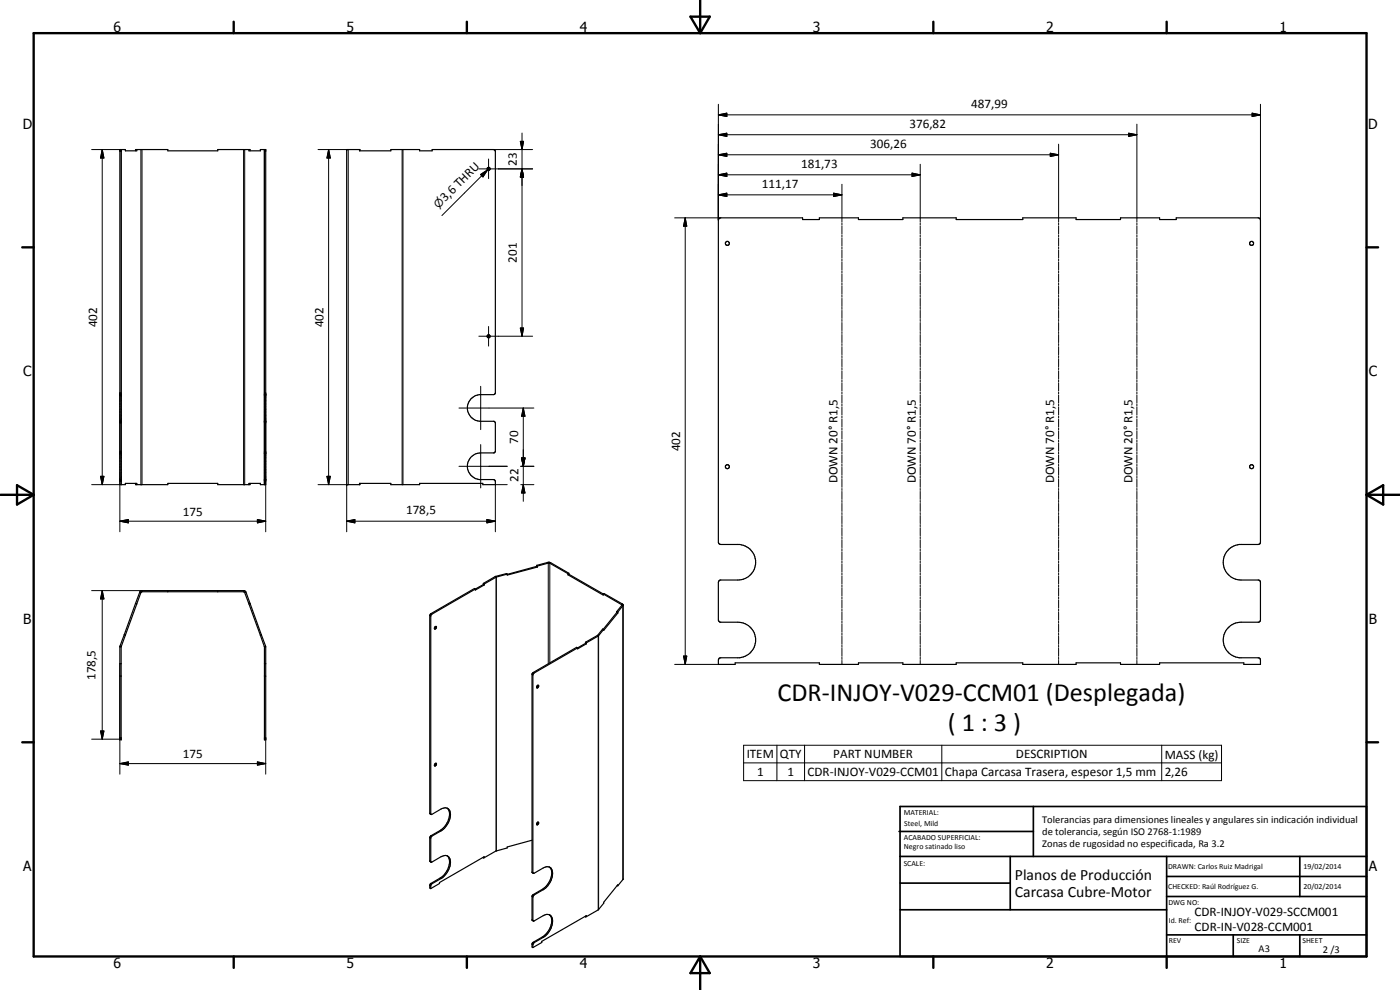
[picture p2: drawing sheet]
<svg xmlns="http://www.w3.org/2000/svg" width="420mm" height="297mm" viewBox="0 0 420 297" stroke-linecap="round" stroke-linejoin="round" font-family="sans-serif">
<g fill="none" stroke="#000" stroke-width=".35">
<path d="M36.4 44.9v100.5M40.7 45.3v-.4h9.7v.4h15v-.4h9.6v.4M41.1 44.9v.4h-3.5v-.4h-1.6v100.5h1.6v-.4h3.5v.4M74.7 44.9v.4h3.4v-.4h1.6v100.5h-1.6v-.4h-3.4v.4M79.4 44.9v100.5M107.9 44.9v.4h9.4v-.4h8.6v.4h3.8v-.4h18.5l.4 .4 .1 72.6-.5 .5h-4.4a4 4 0 0 0-3.5 4.2 4 4 0 0 0 4 3.8h4l.4 .5-.1 8.7-.3 .3h-4a4 4 0 0 0-4 3.8 4 4 0 0 0 3.5 4.2h4.4l.5 .5v1h-3.8v-.4h-19v.4h-8.6v-.4h-9.4v.4M108 45.3v-.4h-4v100.5h4v-.4M215.8 65.6l.5-.2h24.6v.5h5v-.5h11.7v.5h13.4v-.5h16v.5h19.9v-.5h16v.5h13.4v-.5h11.7v.5h5v-.5h24.9l.4 .6v96.7l-.2 .5-.5 .2h-5.7a5.3 5.3 0 0 0-4.8 5.6 5.3 5.3 0 0 0 5.3 5h5.4l.5 .7-.1 11.7-.4 .3h-5.4a5.3 5.3 0 0 0-5.3 5.1 5.3 5.3 0 0 0 4.8 5.6h6l.4 .6v1.3h-5v-.4h-25.3v.4h-11.7v-.4h-13.4v.4h-16v-.4h-19.9v.4h-16v-.4h-13.4v.4h-11.7v-.4h-25.3v.4h-5v-1.4l.5-.5h5.9a5.3 5.3 0 0 0 4.8-5.7 5.3 5.3 0 0 0-5.4-5h-5.3l-.5-.6v-11.6l.5-.5h5.3a5.3 5.3 0 0 0 5.4-5 5.3 5.3 0 0 0-4.8-5.6h-5.7l-.5-.2-.2-.5v-96.7zM36 118.4h.4M79.4 118.4h.3M36 135.9h.4M36 126.4h.4"/>
<path d="M79.4 135.9h.3M79.4 126.4h.3M36 143.9h.4M40.7 145v.4h9.7v-.4h15v.4h9.6v-.4M79.4 143.9h.3M50.4 177.2v.3M65.4 177.2v.3M142.7 176.7l-13.2 7.6-.2 .4v59.6M142.7 176.7l-.3-.1-13 7.5-.4 .6v59.3l.5 .4 3.2-1.8 1-.2 .5 .1M145.1 175.4l-2.4 1.3M145.1 175v.4M145.1 175l.2 .2"/>
<path d="M145.1 175.4l.2 .1M145.3 175.2v.3M145.3 175.5l-2.6 1.5v-.3M152.2 172.3l-.2-.2a14.4 14.4 0 0 0-6.9 2.9M152.2 172.3l-3.2 .8-3.7 2.1M161.1 169.6l3.8-.9 5.8 3.3M161.1 169.9l-8.9 2.4M161.1 169.6v.3M161.1 169.9l.2 .2M161.1 169.6l.2 .2M161.3 169.8l3.5-.9 5.7 3.2M161.3 170.1l-9.1 2.5v-.3"/>
<path d="M161.3 169.8v.3M170.5 172.5l10.5 6.1v-.4M170.5 172.1v.4M170.7 172.3l10.3 5.9M170.7 172v.3M170.7 172.3l-.2 .2M170.7 172l-.2 .1M181 178.2l.3-.1 5.7 3.4v82.3l-1.6 2M181 178.2l5.6 3.2-1.5 2.1M36 199.1h.4M37.3 190.5l.3 .1M40.7 181.1l1.3-3.6 .4-.3h30.9l.5 .5 4.6 12.8"/>
<path d="M40.7 181.1l-3.4 9.4M40.7 181.1l.4 .1M74.7 181.2l-1.3-3.4-.3-.3h-30.5l-.3 .2-5.9 16.4v27.7h-.4v-27.7l1.3-3.6M74.7 181.2l3.4 9.4M75 181.1l-.3 .1M78.4 190.5l1.3 3.6v27.7h-.3v-27.7l-1.3-3.5M78.4 190.5l-.3 .1M79.4 199.1h.3M130.7 188l-.3 .6M130.7 188a.38 .38 0 0 1 .2 .5 .38 .38 0 0 1-.5 .1M173.3 194.4l-.3-.2-12.9 7.6-.4 .4v59.5l.4 .3M173.3 194.4l-13.1 7.6-.3 .5 .1 59.4 .3 .1 3.1-1.7 .6-.2h.9"/>
<path d="M175.7 193l.3 .2M175.7 193l-2.4 1.4M175.7 192.7l.3 .2M175.7 192.7v.3M176 192.9v.3M176 193.2l-2.7 1.5v-.3M181.2 188.8l-1.6 2-3.6 2.1M181.2 188.8l-.3-.1-1.5 1.9-3.7 2.1M185.1 183.8l.3 .1M185.1 183.8l-4.1 5M185.1 183.5l.3 .1M185.1 183.5v.3"/>
<path d="M185.4 183.9l-4.2 5.2v-.3M185.4 183.6v.3M187 181.6l-1.6 2M36 202.9h.4M79.4 202.9h.3M161.2 205.8l.2-.2a.38 .38 0 0 1 .2 .5 .38 .38 0 0 1-.5 .2zM161.4 205.6l-.4 .6M130.5 229.8h.1M130.7 229l-.3 .7M130.7 229l-.3 .5 .1 .3M130.7 229a.42 .42 0 0 1 .3 .5 .42 .42 0 0 1-.5 .3M134.2 242.5a3.2 3.2 0 0 1 .3 4.5l-1.5 1.8-3.7 2.4v7.4l.3 .1 3.4-1.9 1-.1 .4 .3"/>
<path d="M134.2 242.5a4.1 4.1 0 0 1-.5 5.1l-1.6 1.6-3 1.9-.1 7.2 .4 .4M134.4 257a5 5 0 0 1-1.6 6l-3.6 2.1-.2 1.3 .3 .2M134.5 257a3.4 3.4 0 0 1 0 4.3l-1.5 1.8-3.5 2.2-.2 1.3M145.1 257.2l.2 .1M145.3 257.3v-.3l-13.4 7.8v.3l-2.6 1.5M159.7 252.1l-7.5 2v.3l-3.3 .9-3.6 2M161.4 246.7l-.4 .6M161.4 246.7l.3 .4-.4 .4-.3-.2M164.9 274.4a3.7 3.7 0 0 1-.3 4.8l-1.5 1.7-3.3 2-.1 1.2 .2 .2M164.9 260.1a3.6 3.6 0 0 1 0 4.4l-1.5 1.8-3.7 2.4v7.4l.4 .3M164.9 274.5a2.7 2.7 0 0 1 .6 3.6 6 6 0 0 1-2.5 3.2l-2.7 1.5-.4 .7v.8M164.9 260.1a3.3 3.3 0 0 1 .2 4.6l-1.4 1.8-3.7 2.4v7.4"/>
<path d="M164.9 274.5l-.9-.1-.6 .2-3.4 1.7M175.7 274.9l.3 .1M176 275v-.3l-13.4 7.7v.4l-2.7 1.5M185.2 265.7l.2 .1M185.4 265.8v-.3l-5.9 7.5-3.5 2"/>
<circle cx="146.6" cy="50.6" r=".46"/>
<circle cx="218.3" cy="73" r=".61"/>
<circle cx="375.6" cy="73" r=".61"/>
<circle cx="146.6" cy="100.9" r=".45"/>
<circle cx="218.3" cy="140" r=".6"/>
<circle cx="375.6" cy="140" r=".61"/>
</g>
<g fill="none" stroke="#000" stroke-width=".3">
<path d="M156.7 39.9v61M215.6 34.5l2.5-.5v1zM215.6 31.3v34.7M215.6 34.5h162.7M338.7 40l2.5 .4-2.5 .5zM341.2 37.3v29.2M375.8 34l2.5 .5-2.5 .5zM378.3 31.3v34.7M27.5 44.9h8.5M30.7 44.9l.5 2.5h-1zM30.7 44.9v100.5M36 45.4h.4"/>
<path d="M36.4 44.9v100.5M42.3 44.9v100.5M42.6 44.9v100.5M73.1 44.9v100.5M73.4 44.9v100.5M79.3 44.9v100.5M79.4 45.4h.3M95.5 44.9h9v100.5h-9M98.6 44.9l.5 2.5h-1zM98.6 44.9v100.5M120.7 44.9v100.5M120.9 44.9v100.5"/>
<path d="M143.7 50.7h16.1M144.2 52.4l2.1-1.4-1.4 2.1zM146.3 51l-13.7 13.7M146.6 47.7v5.9M148.2 44.9h11.6M156.2 42.4h.9l-.4 2.5zM156.7 50.7l.4 2.4h-.9zM215.6 58.5l2.5-.5v1zM215.6 52.5l2.5-.6v1.1zM215.6 46.4l2.5-.4v.9zM215.6 40.4l2.5-.4v.9zM215.6 58.5h37.1"/>
<path d="M215.6 52.5h60.6M215.6 46.4h102.1M215.6 40.4h125.6M250.2 58l2.5 .5-2.5 .5zM252.7 55.3v11.2M273.7 51.9l2.5 .6-2.5 .5zM276.2 49.3v17.2M315.2 46l2.5 .4-2.5 .5zM317.7 43.3v23.2M202.5 65.4h13.8M205.6 65.4l.5 2.5h-1zM205.6 65.4v133.9"/>
<path d="M252.7 66.8v.7M252.7 67.8v2.4M252.7 70.5v.6M252.7 71.4v2.4M252.7 74.1v.6M252.7 75v2.4M252.7 77.7v.7M252.7 78.7v2.4M276.2 66.8v.7M276.2 67.8v2.4M276.2 70.5v.6M276.2 71.4v2.4"/>
<path d="M276.2 74.1v.6M276.2 75v2.4M276.2 77.7v.7M276.2 78.7v2.4M317.7 66.8v.7M317.7 67.8v2.4M317.7 70.5v.6M317.7 71.4v2.4M317.7 74.1v.6M317.7 75v2.4M317.7 77.7v.7M317.7 78.7v2.4"/>
<path d="M341.2 66.8v.7M341.2 67.8v2.4M341.2 70.5v.6M341.2 71.4v2.4M341.2 74.1v.6M341.2 75v2.4M341.2 77.7v.7M341.2 78.7v2.4M146.6 98v5.8M156.2 98.4h.9l-.4 2.5zM252.7 81.4v.6M252.7 82.3v2.4"/>
<path d="M252.7 85v.6M252.7 85.9v2.4M252.7 88.6v.6M252.7 89.5v2.4M252.7 92.2v.6M252.7 93.1v2.4M252.7 95.8v.6M252.7 96.8v2.4M252.7 99.5v.6M276.2 81.4v.6M276.2 82.3v2.4M276.2 85v.6"/>
<path d="M276.2 85.9v2.4M276.2 88.6v.6M276.2 89.5v2.4M276.2 92.2v.6M276.2 93.1v2.4M276.2 95.8v.6M276.2 96.8v2.4M276.2 99.5v.6M317.7 81.4v.6M317.7 82.3v2.4M317.7 85v.6M317.7 85.9v2.4"/>
<path d="M317.7 88.6v.6M317.7 89.5v2.4M317.7 92.2v.6M317.7 93.1v2.4M317.7 95.8v.6M317.7 96.8v2.4M317.7 99.5v.6M341.2 81.4v.6M341.2 82.3v2.4M341.2 85v.6M341.2 85.9v2.4M341.2 88.6v.6"/>
<path d="M341.2 89.5v2.4M341.2 92.2v.6M341.2 93.1v2.4M341.2 95.8v.6M341.2 96.8v2.4M341.2 99.5v.6M36.4 117.9h-.4v41.7M79.4 117.9h.3v41.7M143.7 100.9h16.1M144.3 115.9v13M252.7 100.4v2.4M252.7 103.1v.6"/>
<path d="M252.7 104v2.4M252.7 106.7v.6M252.7 107.6v2.4M252.7 110.3v.6M252.7 111.3v2.4M252.7 114v.6M252.7 114.9v2.4M252.7 117.6v.6M252.7 118.5v2.4M276.2 100.4v2.4M276.2 103.1v.6M276.2 104v2.4"/>
<path d="M276.2 106.7v.6M276.2 107.6v2.4M276.2 110.3v.6M276.2 111.3v2.4M276.2 114v.6M276.2 114.9v2.4M276.2 117.6v.6M276.2 118.5v2.4M317.7 100.4v2.4M317.7 103.1v.6M317.7 104v2.4M317.7 106.7v.6"/>
<path d="M317.7 107.6v2.4M317.7 110.3v.6M317.7 111.3v2.4M317.7 114v.6M317.7 114.9v2.4M317.7 117.6v.6M317.7 118.5v2.4M341.2 100.4v2.4M341.2 103.1v.6M341.2 104v2.4M341.2 106.7v.6M341.2 107.6v2.4"/>
<path d="M341.2 110.3v.6M341.2 111.3v2.4M341.2 114v.6M341.2 114.9v2.4M341.2 117.6v.6M341.2 118.5v2.4M36 135.4h.4M36 126.9h.4M79.4 135.4h.3M79.4 126.9h.3M137.7 122.4h22.5M137.7 139.9h14.5"/>
<path d="M144.3 133.4v13M156.3 139.9h3.9M156.5 137.4h1.1l-.6 2.5zM157 122.4l.6 2.5h-1.1zM157 122.4v28M252.7 121.2v.6M252.7 122.1v2.4M252.7 124.8v.6M252.7 125.7v2.4M252.7 128.4v.6M252.7 129.3v2.4M252.7 132.1v.6"/>
<path d="M252.7 133v2.4M252.7 135.7v.6M252.7 136.6v2.4M252.7 139.3v.6M276.2 121.2v.6M276.2 122.1v2.4M276.2 124.8v.6M276.2 125.7v2.4M276.2 128.4v.6M276.2 129.3v2.4M276.2 132.1v.6M276.2 133v2.4"/>
<path d="M276.2 135.7v.6M276.2 136.6v2.4M276.2 139.3v.6M317.7 121.2v.6M317.7 122.1v2.4M317.7 124.8v.6M317.7 125.7v2.4M317.7 128.4v.6M317.7 129.3v2.4M317.7 132.1v.6M317.7 133v2.4M317.7 135.7v.6"/>
<path d="M317.7 136.6v2.4M317.7 139.3v.6M341.2 121.2v.6M341.2 122.1v2.4M341.2 124.8v.6M341.2 125.7v2.4M341.2 128.4v.6M341.2 129.3v2.4M341.2 132.1v.6M341.2 133v2.4M341.2 135.7v.6M341.2 136.6v2.4"/>
<path d="M341.2 139.3v.6M27.5 145.4h8.5M30.2 142.9h1l-.5 2.5zM36 156.4l2.5-.5v1zM36 144.4h.4M36 156.4h43.7M77.2 155.9l2.5 .5-2.5 .5zM79.4 144.4h.3M98.1 142.9h1l-.5 2.5zM104 156.4l2.5-.5v1zM104 156.4h44.7M104 145.4v14.2"/>
<path d="M146.1 155.9l2.6 .5-2.6 .5zM152.2 145.4h-3.5v14.2M156.3 145.4h3.9M157 145.4l.6 2.5h-1.1zM252.7 140.2v2.4M252.7 142.9v.6M252.7 143.8v2.4M252.7 146.6v.6M252.7 147.4v2.5M252.7 150.2v.5M252.7 151v2.5M252.7 153.8v.6"/>
<path d="M252.7 154.7v2.4M252.7 157.4v.6M252.7 158.3v2.4M276.2 140.2v2.4M276.2 142.9v.6M276.2 143.8v2.4M276.2 146.6v.6M276.2 147.4v2.5M276.2 150.2v.5M276.2 151v2.5M276.2 153.8v.6M276.2 154.7v2.4"/>
<path d="M276.2 157.4v.6M276.2 158.3v2.4M317.7 140.2v2.4M317.7 142.9v.6M317.7 143.8v2.4M317.7 146.6v.6M317.7 147.4v2.5M317.7 150.2v.5M317.7 151v2.5M317.7 153.8v.6M317.7 154.7v2.4M317.7 157.4v.6"/>
<path d="M317.7 158.3v2.4M341.2 140.2v2.4M341.2 142.9v.6M341.2 143.8v2.4M341.2 146.6v.6M341.2 147.4v2.5M341.2 150.2v.5M341.2 151v2.5M341.2 153.8v.6M341.2 154.7v2.4M341.2 157.4v.6M341.2 158.3v2.4"/>
<path d="M27.5 177.2h15.1v.3M30.7 177.2l.5 2.5h-1zM30.7 177.2v44.6M41.9 177.7l.4 .1M73.1 177.2v.3M73.8 177.7l-.4 .1M148.6 173l.3 .2v82.1M148.8 172.9l.2 .2v82.2M164.4 168.7l.1 30.4M165.3 168.8l-.3 .2v29.9M252.7 161v.6M252.7 161.9v2.4"/>
<path d="M252.7 164.6v.7M252.7 165.6v2.4M252.7 168.3v.6M252.7 169.2v2.4M252.7 171.9v.6M252.7 172.8v2.4M252.7 175.5v.6M252.7 176.4v2.4M252.7 179.1v.6M276.2 161v.6M276.2 161.9v2.4M276.2 164.6v.7"/>
<path d="M276.2 165.6v2.4M276.2 168.3v.6M276.2 169.2v2.4M276.2 171.9v.6M276.2 172.8v2.4M276.2 175.5v.6M276.2 176.4v2.4M276.2 179.1v.6M317.7 161v.6M317.7 161.9v2.4M317.7 164.6v.7M317.7 165.6v2.4"/>
<path d="M317.7 168.3v.6M317.7 169.2v2.4M317.7 171.9v.6M317.7 172.8v2.4M317.7 175.5v.6M317.7 176.4v2.4M317.7 179.1v.6M341.2 161v.6M341.2 161.9v2.4M341.2 164.6v.7M341.2 165.6v2.4M341.2 168.3v.6"/>
<path d="M341.2 169.2v2.4M341.2 171.9v.6M341.2 172.8v2.4M341.2 175.5v.6M341.2 176.4v2.4M341.2 179.1v.6M36 194.1h.4M36 199.1v33.2M36 193.8l.4 .2M79.4 194.1h.3M79.7 193.8l-.4 .2M129 184.7l.3 .2"/>
<path d="M129.4 184.1l.2 .2M179.3 190.7l.2 .1v82.2M179.4 190.6l.3 .1v82.2M186.6 181.7h.3v82.2M186.8 181.2l-.3 .2v.3M202.5 199.3h13.1M205.1 196.8h1l-.5 2.5zM252.7 180v2.5M252.7 182.8v.6M252.7 183.7v2.4M252.7 186.4v.6M252.7 187.3v2.4"/>
<path d="M252.7 190v.6M252.7 190.9v2.4M252.7 193.6v.6M252.7 194.5v2.4M252.7 197.2v.7M252.7 198.2v1.1M276.2 180v2.5M276.2 182.8v.6M276.2 183.7v2.4M276.2 186.4v.6M276.2 187.3v2.4M276.2 190v.6"/>
<path d="M276.2 190.9v2.4M276.2 193.6v.6M276.2 194.5v2.4M276.2 197.2v.7M276.2 198.2v1.1M317.7 180v2.5M317.7 182.8v.6M317.7 183.7v2.4M317.7 186.4v.6M317.7 187.3v2.4M317.7 190v.6M317.7 190.9v2.4"/>
<path d="M317.7 193.6v.6M317.7 194.5v2.4M317.7 197.2v.7M317.7 198.2v1.1M341.2 180v2.5M341.2 182.8v.6M341.2 183.7v2.4M341.2 186.4v.6M341.2 187.3v2.4M341.2 190v.6M341.2 190.9v2.4M341.2 193.6v.6"/>
<path d="M341.2 194.5v2.4M341.2 197.2v.7M341.2 198.2v1.1M30.2 219.3h1l-.5 2.5zM159.7 202.4l.2 .1M160.1 201.8l.2 .1M27.5 221.8h8.5M36 229.1l2.5-.5v1zM36 221.3h.4M36 229.1h43.7M77.2 228.6l2.5 .5-2.5 .5zM79.4 221.3h.3v11"/>
<path d="M223.2 223.6h143.4v10.6h-143.4zM223.2 228.9h143.4M233.2 223.6v10.6M241.5 223.6v10.6M282.6 223.6v10.6M348.6 223.6v10.6M129 258.3l.3 .1M129 251.3l.3 .2M129 244l.3 .1M129.4 250.7l.2 .2M132.1 249.2l.3 .1M129 265.6l.3 .2"/>
<path d="M129.4 265l.2 .2M132.1 263.4l.3 .2M159.7 276l.2 .1M159.7 269l.2 .2M159.7 261.7l.2 .1M160.1 268.4l.2 .1M162.8 266.8l.2 .2M159.7 283.3l.2 .2M160.1 282.7l.2 .1M162.8 281.1l.2 .2"/>
</g>
<g fill="#000">
<circle cx="104" cy="44.9" r=".18"/>
<circle cx="36" cy="118.4" r=".18"/>
<circle cx="36.4" cy="118.4" r=".18"/>
<circle cx="79.4" cy="118.4" r=".18"/>
<circle cx="79.7" cy="118.4" r=".18"/>
<circle cx="36" cy="135.9" r=".18"/>
<circle cx="36" cy="126.4" r=".18"/>
<circle cx="36.4" cy="135.9" r=".18"/>
<circle cx="36.4" cy="126.4" r=".18"/>
<circle cx="79.4" cy="135.9" r=".18"/>
<circle cx="79.4" cy="126.4" r=".18"/>
<circle cx="79.7" cy="135.9" r=".18"/>
<circle cx="79.7" cy="126.4" r=".18"/>
<circle cx="36" cy="143.9" r=".18"/>
<circle cx="36.4" cy="143.9" r=".18"/>
<circle cx="79.4" cy="143.9" r=".18"/>
<circle cx="79.7" cy="143.9" r=".18"/>
<circle cx="104" cy="145.4" r=".18"/>
<circle cx="36" cy="221.8" r=".18"/>
<circle cx="36.4" cy="221.8" r=".18"/>
<circle cx="79.4" cy="221.8" r=".18"/>
<circle cx="79.7" cy="221.8" r=".18"/>
<circle cx="145.1" cy="257.2" r=".18"/>
<circle cx="175.7" cy="274.9" r=".18"/>
</g>
<g fill="none" stroke="#000" stroke-width=".71">
<path d="M10.1 9.9h400v277.1h-400zM70.1 6.5v3.4M140.1 6.5v3.4M207.2 5h5.8l-2.9 4.9zM210.1 0v9.9M280.1 6.5v3.4M350.1 6.5v3.4M6.7 74.2h3.4M410.1 74.2h3.5M.1 148.5h10M5.1 145.6l5 2.9-5 2.9zM410.1 148.5h10"/>
<path d="M410.1 148.5l5-2.9v5.8zM6.7 222.7h3.4M410.1 222.7h3.5M70.1 287v3.4M140.1 287v3.4M210.1 287v10M210.1 287l2.9 5h-5.8zM280.1 287v3.4M350.1 287v3.4"/>
</g>
<g fill="none" stroke="#000" stroke-width=".51">
<path d="M269.8 249.5h40.3M270.1 242h140v45h-140zM270.1 257h140M303.2 257v16M310.1 242v15M350.1 257v30M390.1 257v12M270.1 265h33.1M270.1 273h80M350.1 269h60M350.1 263h60M350.1 280.5h60"/>
<path d="M370.1 280.5v6.5M390.1 280.5v6.5"/>
</g>
<g fill="#000">
<path d="M215.6 40.4l2.5-.4v.9zM215.6 34.5l2.5-.5v1zM375.8 34l2.5 .5-2.5 .5zM30.7 44.9l.5 2.5h-1zM98.6 44.9l.5 2.5h-1zM144.2 52.4l2.1-1.4-1.4 2.1zM156.2 42.4h.9l-.4 2.5zM156.7 50.7l.4 2.4h-.9zM215.6 58.5l2.5-.5v1zM215.6 52.5l2.5-.6v1.1zM215.6 46.4l2.5-.4v.9zM250.2 58l2.5 .5-2.5 .5z"/>
<path d="M273.7 51.9l2.5 .6-2.5 .5zM315.2 46l2.5 .4-2.5 .5zM338.7 40l2.5 .4-2.5 .5zM205.6 65.4l.5 2.5h-1zM156.2 98.4h.9l-.4 2.5zM156.5 137.4h1.1l-.6 2.5zM157 122.4l.6 2.5h-1.1zM30.2 142.9h1l-.5 2.5zM36 156.4l2.5-.5v1zM77.2 155.9l2.5 .5-2.5 .5zM98.1 142.9h1l-.5 2.5zM104 156.4l2.5-.5v1z"/>
<path d="M146.1 155.9l2.6 .5-2.6 .5zM157 145.4l.6 2.5h-1.1zM30.7 177.2l.5 2.5h-1zM205.1 196.8h1l-.5 2.5zM30.2 219.3h1l-.5 2.5zM36 229.1l2.5-.5v1zM77.2 228.6l2.5 .5-2.5 .5z"/>
</g>
<g font-size="7.9">
<text x="233.3" y="210.4">CDR-INJOY-V029-CCM01 (Desplegada)</text>
<text x="284.5" y="219.3">( 1 : 3 )</text>
</g>
<g font-size="4.7">
<text x="304.6" y="263.9">Planos de Producción</text>
<text x="304.6" y="269.3">Carcasa Cubre-Motor</text>
</g>
<g font-size="4.2">
<text x="34" y="9.6">6</text>
<text x="104" y="9.6">5</text>
<text x="174" y="9.6">4</text>
<text x="244" y="9.6">3</text>
<text x="314" y="9.6">2</text>
<text x="384" y="9.6">1</text>
<text x="6.8" y="38.7">D</text>
<text x="410.6" y="38.7">D</text>
<text x="7" y="112.9">C</text>
<text x="410.8" y="112.9">C</text>
<text x="7" y="187.1">B</text>
<text x="410.8" y="187.1">B</text>
<text x="7" y="261.4">A</text>
<text x="410.8" y="261.4">A</text>
<text x="34" y="290.4">6</text>
<text x="104" y="290.4">5</text>
<text x="174" y="290.4">4</text>
<text x="244" y="290.4">3</text>
<text x="314" y="290.4">2</text>
<text x="384" y="290.4">1</text>
</g>
<g font-size="3.9">
<text x="291.5" y="32.4">487,99</text>
<text x="273" y="38.4">376,82</text>
<text x="261.2" y="44.4">306,26</text>
<text x="155.1" y="49.8" transform="rotate(-90 155.1 49.8)">23</text>
<text x="240.4" y="50.4">181,73</text>
<text x="228.7" y="56.4">111,17</text>
<text x="133.6" y="60.7" transform="rotate(-45 133.6 60.7)">3,6 THRU</text>
<text x="155.1" y="78.8" transform="rotate(-90 155.1 78.8)">201</text>
<text x="29.2" y="98.2" transform="rotate(-90 29.2 98.2)">402</text>
<text x="97.1" y="98.2" transform="rotate(-90 97.1 98.2)">402</text>
<text x="155.5" y="133.2" transform="rotate(-90 155.5 133.2)">70</text>
<text x="204.1" y="135.4" transform="rotate(-90 204.1 135.4)">402</text>
<text x="155.6" y="144.7" transform="rotate(-90 155.6 144.7)">22</text>
<text x="251.4" y="145" transform="rotate(-90 251.4 145)">DOWN 20° R1,5</text>
<text x="274.9" y="145" transform="rotate(-90 274.9 145)">DOWN 70° R1,5</text>
<text x="316.4" y="145" transform="rotate(-90 316.4 145)">DOWN 70° R1,5</text>
<text x="339.9" y="145" transform="rotate(-90 339.9 145)">DOWN 20° R1,5</text>
<text x="54.9" y="154.8">175</text>
<text x="121.9" y="154.3">178,5</text>
<text x="28.6" y="204" transform="rotate(-90 28.6 204)">178,5</text>
<text x="54.9" y="227.5">175</text>
<text x="224.1" y="227.5">ITEM</text>
<text x="234" y="227.5">QTY</text>
<text x="250.1" y="227.5">PART NUMBER</text>
<text x="304.9" y="227.5">DESCRIPTION</text>
<text x="349.5" y="227.6">MASS (kg)</text>
<text x="227.2" y="232.8">1</text>
<text x="236.3" y="232.8">1</text>
<text x="242.4" y="232.8">CDR-INJOY-V029-CCM01</text>
<text x="283.5" y="232.9">Chapa Carcasa Trasera, espesor 1,5 mm</text>
<text x="349.5" y="232.8">2,26</text>
<text x="358.5" y="275">CDR-INJOY-V029-SCCM001</text>
<text x="358.5" y="279.4">CDR-IN-V028-CCM001</text>
</g>
<text font-size="3.3" x="131.6" y="62.7" transform="rotate(-45 131.6 62.7)">n</text>
<g font-size="3.1">
<text x="312.7" y="246.8">Tolerancias para dimensiones lineales y angulares sin indicación individual</text>
<text x="312.7" y="250.4">de tolerancia, según ISO 2768-1:1989</text>
<text x="312.7" y="254">Zonas de rugosidad no especificada, Ra 3.2</text>
<text x="377.7" y="285.6">A3</text>
<text x="397" y="285.9">2 /3</text>
</g>
<g font-size="2.4">
<text x="271.2" y="244.4">MATERIAL:</text>
<text x="271.3" y="252">ACABADO SUPERFICIAL:</text>
<text x="271.4" y="247.9">Steel, Mild</text>
<text x="271.3" y="254.6">Negro satinado liso</text>
<text x="271.2" y="259.7">SCALE:</text>
<text x="350.6" y="260.8">DRAWN: Carlos Ruiz Madrigal</text>
<text x="391.2" y="260.6">19/02/2014</text>
<text x="350.6" y="266.9">CHECKED: Raúl Rodríguez G.</text>
<text x="391.2" y="266.7">20/02/2014</text>
<text x="350.6" y="271.4">DWG NO:</text>
<text x="350.8" y="276.9">Id. Ref:</text>
<text x="350.8" y="282.8">REV</text>
<text x="371.2" y="282.9">SIZE</text>
<text x="390.9" y="282.9">SHEET</text>
</g>
</svg>
